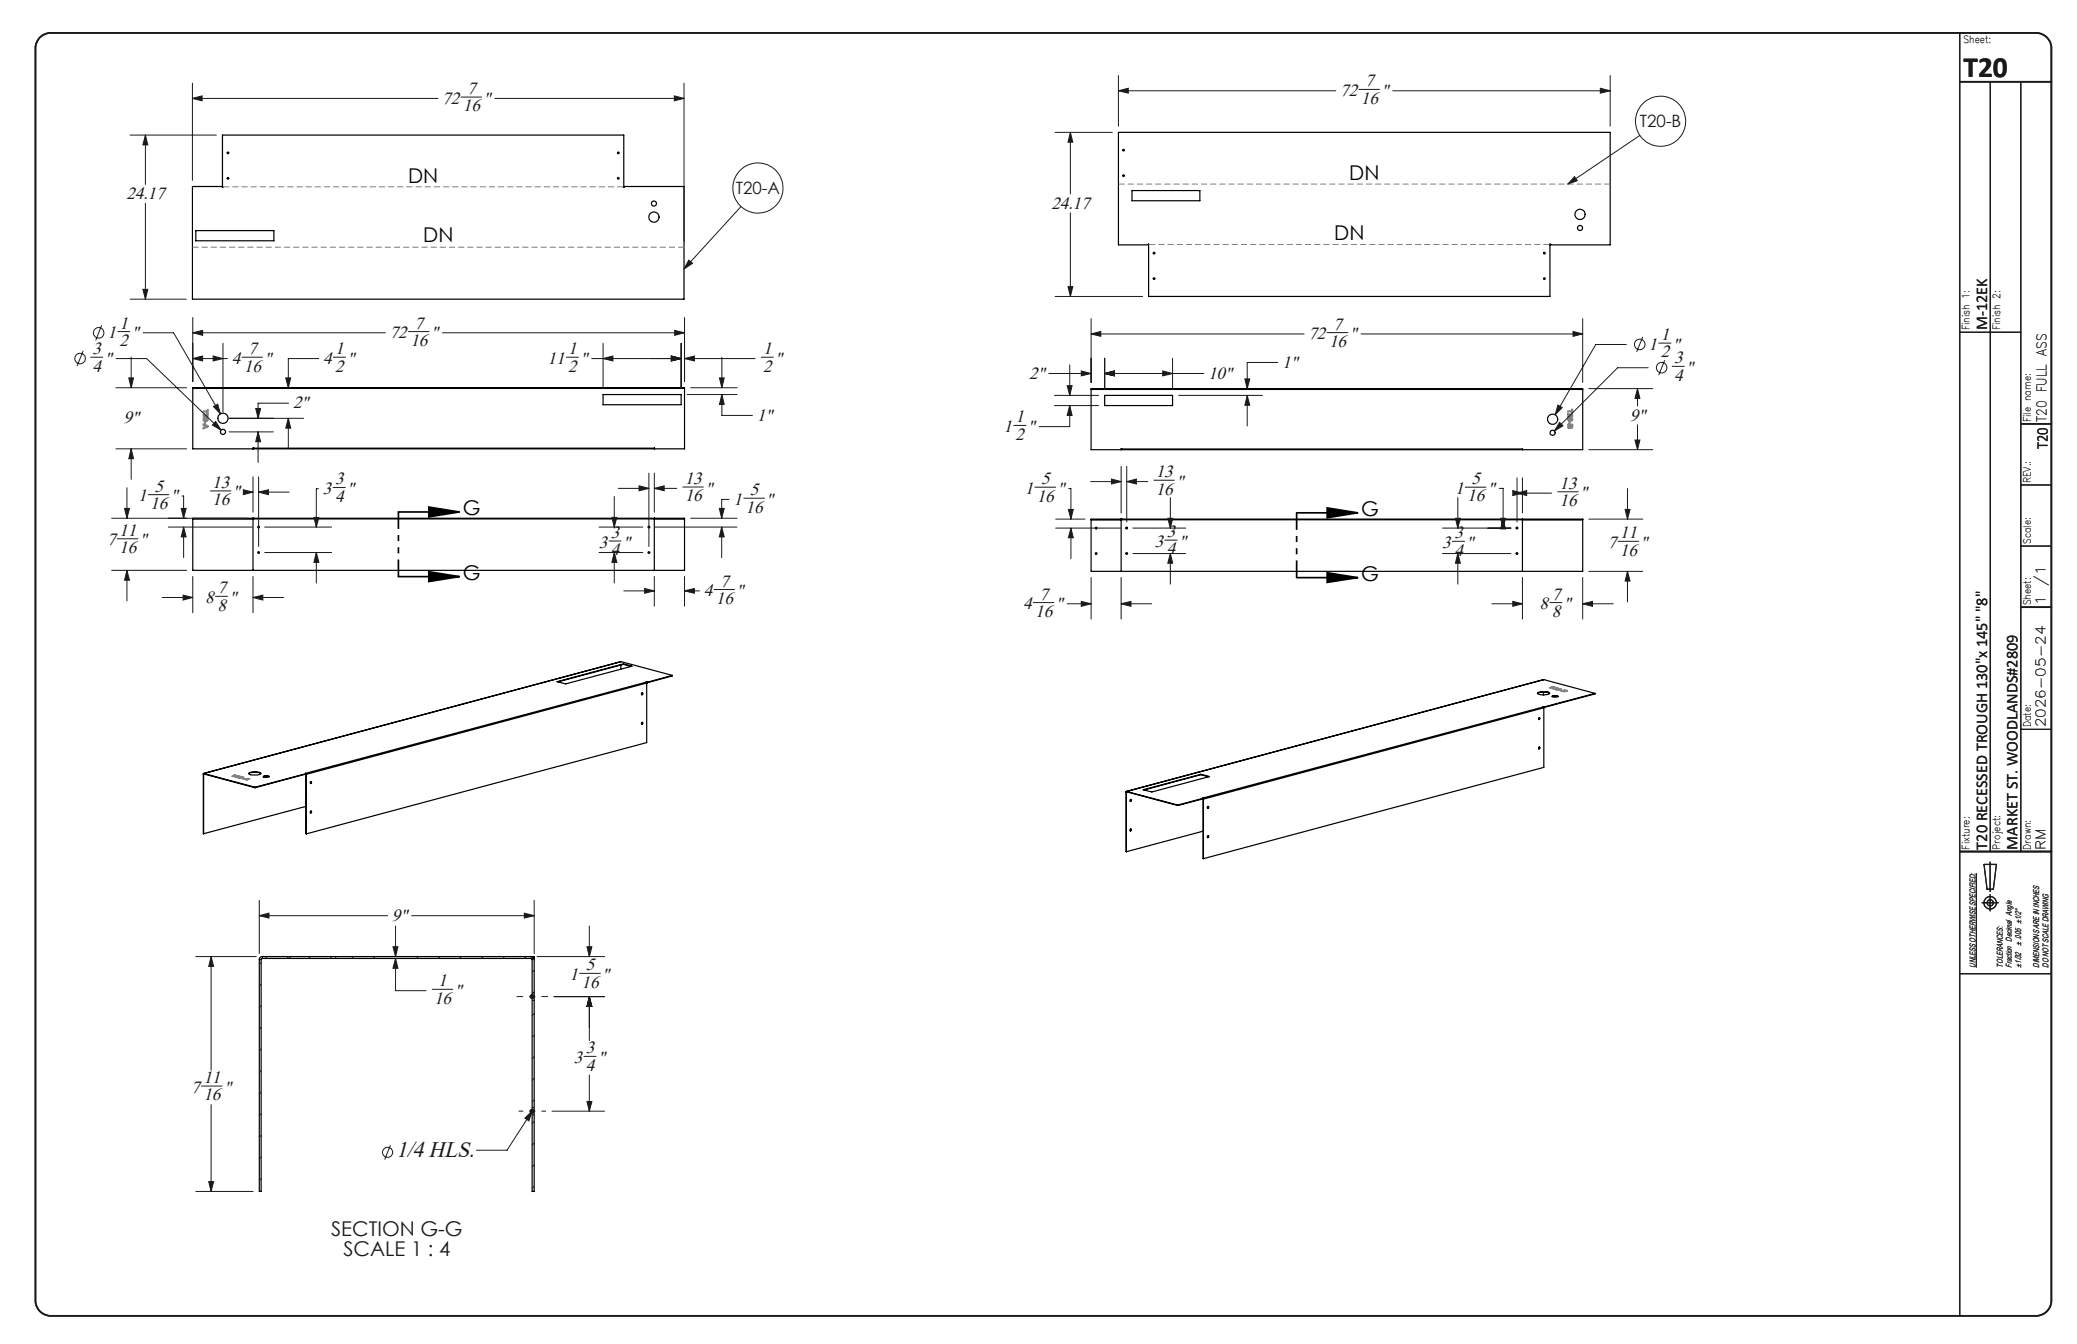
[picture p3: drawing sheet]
<svg xmlns="http://www.w3.org/2000/svg" width="432mm" height="279mm" viewBox="0 0 432 279" stroke-linecap="round" stroke-linejoin="round" font-family="sans-serif">
<g fill="none" stroke="#191924" stroke-width=".21">
<path d="M40 17.3v20.2M140.2 19.9l2 .6-2 .5zM142.2 17.3v32.8M232.5 18.9l2.1-.6v1.1zM232.5 15.7v10.5M232.5 18.9h45.2M282.5 18.6h4.3M289.6 18.9h45.2M332.7 18.3l2.1 .6-2.1 .5zM334.8 15.7v10.5M27.1 28.1h17.9M30.2 28.1l.5 2h-1z"/>
<path d="M30.2 28.1v10.2M40 20.5l2-.6v1.1zM40 20.5h51.1M95.8 20.2h4.3M102.9 20.5h39.3M219.4 27.5h11.8M222.5 27.5l.5 2.1h-1zM222.5 27.5v12.8M327.3 36.7l.6 .9-2 .7zM340.9 28.2l-15 10.1M30.2 42.3v19.9M143.2 54.1l.8 .7-1.8 1.1z"/>
<path d="M154.1 42.9l-11.9 13M222 59.6h1l-.5 2zM222.5 44.2v17.4M17.3 73l-1.3 3.1M18.8 74.3h2.6M21.1 67.6l-1.2 3.2M24.1 74.5h6.4l15.5 14.9M24.5 68.9h2.5M26.8 78.6h1l-.5 2zM27.1 62.2h11.6M27.3 74.3v6.3M29.7 60.1h1l-.5 2.1z"/>
<path d="M29.7 69.2h6.4l9.7 16.8M40.1 69.2l2-.5v1zM40.1 74.5l2-.5v1zM40.1 66v13.3M40.1 69.2h40M40.1 74.5h7.2M44.3 74l2.1 .5-2.1 .5zM46.4 71.4v14.3M50.3 74.3h4.3M59.4 78.6h1l-.5 2zM66.3 74.5h-6.4v6.1M69.3 74.3h2.5"/>
<path d="M84.9 68.9h4.3M92 69.2h50.3M117.8 74.3h2.5M123 74.5h18.6M125.4 74.5l2-.5v1zM125.4 71.4v9.4M139.6 74l2 .5-2 .5zM140.3 68.7l2 .5-2 .5zM141.6 71.4v9.4M142.3 74.5l2.1-.5v1zM142.3 66v13.3M142.3 74.5h14.7"/>
<path d="M149.6 78.6h1l-.5 2zM150.1 74.3v6.3M158.3 74.3h2.5M218.1 77.6h8.7M219.4 61.6h18.1M222.4 75.8v6.4M224.8 77.1l2 .5-2 .5zM226.8 69.4l2-.5v1zM226.8 66.3v13.2M226.8 69.4h44.3M229.7 77.6l2-.5v1zM229.7 74.5v6.4"/>
<path d="M229.7 77.6h20.6M241.7 77.1l2.1 .5-2.1 .5zM243.8 74.5v6.4M258.8 78.8h1l-.5 2zM265.6 75.4h-6.3v5.4M275.9 69.1h4.3M283 69.4h46M327 68.9l2 .5-2 .5zM329 66.3v13.2M338.1 71.6h-6.3l-8.5 14.6M341.5 70l-1.2 3.2M342.7 76.4h-6.4l-13.2 13.2"/>
<path d="M344.8 71.3h2.6M346.1 74.9l-1.3 3.1M347.6 76.2h2.6M24.1 80.6h14.7M24.1 93.3h14.7M27.3 93.3l.5 2.1h-1zM27.3 93.3v6.4M44.4 84.5l.9-.5 .5 2zM44.8 87.6l1.2 1.8-1.8-1zM47.6 87h15.5M47.6 89.8h9.2M52.6 99.1v7.4"/>
<path d="M53.2 84.9h1l-.5 2.1zM53.7 89.8l.5 2h-1zM53.7 89.8v6.3M53.8 99.1v14.5M59.9 87l.5 2h-1zM59.9 87v6.3M60 83.8h-6.3v3.2M134.9 98.4v15.2M136 98.4v8.1M142.9 82h10.3M143.6 80.6h9.6M150.1 82l.5 2.1h-1z"/>
<path d="M150.1 82v4.4h6.3M210.7 88.4h2.6M219.2 84.3h9.2M219.2 82.2h9.2M221.9 80.2h1l-.5 2zM222.4 84.3l.5 2.1h-1zM222.4 84.3v4.4h-6.4M231.1 99.6l2 .5-2 .5zM233.1 96.9v9.7M234.2 96.9v11.6M239.9 99.8h4.3M245 82.2h17.5"/>
<path d="M259.3 82.2l.5 2h-1zM259.3 82.2v6.3M315.4 99.3v9.2M316.5 99.3v7.3M323.9 84.2l.9 .5-1.5 1.5zM324.2 87.8l.7 .7-1.8 1.1zM330.3 80.8h13.3M330.3 93.5h13.3M339.9 91.5h1l-.5 2zM340.4 80.8l.5 2h-1zM340.4 80.8v3.6M340.4 88.3v5.2"/>
<path d="M23.2 107.7h28.1M23.2 118.6h15.6M24.4 112h4.3M25.9 105.7h1l-.5 2zM26.4 118.6l.5 2h-1zM26.4 101.4v6.3M26.4 118.6v6.3M30.8 102.8h4.3M35 109.6h17.5M37.7 105.7h1l-.5 2zM37.9 103.1h.3v4.6M38.2 109.6l.5 2h-1z"/>
<path d="M38.2 109.6v6.3M40.1 119.8v7.6M43.7 102.1h4.3M50.6 101.8l2 .5-2 .5zM50.8 102.3h1.8M52.6 119.8v7.6M53.8 102.3l2-.5v1zM53.8 102.3h6.3M55 109.6h13.9M55 114.9h13.9M65.3 107.6h1l-.5 2zM65.8 114.9l.5 2h-1z"/>
<path d="M65.8 114.9v6.3M66.2 101.6h-.4v8M69.3 101.4h2.5M124.5 109.6h9.1M124.5 114.9h9.1M126.6 112.5h2.5M127.2 107.6h1l-.5 2zM127.7 114.9l.5 2h-1zM127.7 103.2v6.4M127.7 114.9v6.3M128.6 101.5h6.3M132.9 101l2 .5-2 .5z"/>
<path d="M136 101.5l2.1-.5v1zM136 119.8v6.2M136 101.5h4.7M136.2 109.6h17M142 101.2h4.2M142.3 119.8v6.2M143.6 107.7h9.6M149.5 105.7h1.1l-.6 2zM150 109.6l.6 2h-1.1zM150 109.6v6.3M151.6 103.8h-1.6v3.9M154.6 103.6h4.3"/>
<path d="M215.2 101.3h4.3M219.5 109.8h13.5M219.5 107.9h6.1M222.1 105.9h1l-.5 2zM222.2 101.6h.4v6.3M222.6 109.8l.5 2h-1zM222.6 109.8v6.3M226.7 100.1h6.4M234.2 100.1l2.1-.5v1zM234.2 100.1h4.4M235.5 109.8h11M235.5 115.1h11"/>
<path d="M242.2 112.3h2.5M242.8 107.7h1l-.5 2.1zM243.3 115.1l.5 2h-1zM243.3 103.4v6.4M243.3 115.1v6.3M299.9 109.8h14.2M299.9 115.1h14.2M301.9 112.5h2.6M302.6 107.7h1l-.5 2.1zM303.1 115.1l.5 2h-1zM303.1 103.4v6.4M303.1 115.1v6.3"/>
<path d="M304.6 101.3h4.3M311.7 101.5h.8v8.3M312 107.7h1l-.5 2.1zM312.5 107.9l.5 2.1h-1zM314.5 102l2 .5-2 .5zM315.4 102.5l2-.5v1zM315.4 102.5h7.2M323.8 102.2h4.3M330.3 107.9h11.2M330.3 118.8h11.2M336.4 112.5h4.2M337.9 105.9h1l-.6 2z"/>
<path d="M338.3 118.8l.6 2h-1zM338.3 101.6v6.3M338.3 118.8v6.3M33.7 124.2h6.4M38.1 123.7l2 .5-2 .5zM44.8 124h2.5M52.6 124.2l2-.5v1zM52.6 124.2h6.3M129.7 122.8h6.3M134 122.3l2 .5-2 .5zM142.3 122.8l2.1-.5v1zM142.3 122.8h3.1"/>
<path d="M148.4 122.6h4.3M214.8 125.3h4.3M221.9 125.5h4.9M224.8 125l2 .5-2 .5zM226.8 120.1v8.6M233.1 125.5l2-.5v1zM233.1 125.5h6.3M233.1 120.1v8.6M310.2 125.5h6.3M314.5 125l2 .5-2 .5zM316.5 120.1v8.6M322.2 125.3h2.5"/>
<path d="M329 125.5l2.1-.5v1zM329 120.1v8.6M329 125.5h6.4M40.7 198.9h12.6M43.9 198.9l.5 2h-1zM43.9 198.9v23.6M53.9 190.4l2-.6v1.1zM53.9 187.2v11M53.9 190.4h26.7M55.5 198.9l-.4 .3M60 198.9l-.4 .3M64.5 198.9l-.4 .3"/>
<path d="M69 198.9l-.4 .3M73.5 198.9l-.4 .3M78 198.9l-.4 .3M81.7 196.8h1l-.5 2.1zM82.2 199.2l.5 2.1h-1zM82.2 199.2v6.8h6.4M82.2 192.5v6.4M85.6 190.4h25.5M87 198.9l-.4 .3M91.4 198.9l-.3 .3M95.9 198.9l-.4 .3M100.4 198.9l-.4 .3"/>
<path d="M104.9 198.9l-.4 .3M109 189.8l2.1 .6-2.1 .5zM109.4 198.9l-.4 .3M111.1 187.2v11M111.7 198.9h14M122 196.8h1l-.5 2.1zM122.5 192.5v6.4M410.9 181.5v19.6M54.3 200.1l-.4 .4M54.3 204.6l-.4 .4M54.3 209.1l-.4 .4M54.3 213.6l-.4 .4"/>
<path d="M54.3 218.1l-.4 .4M89.9 205.7h4.2M111.1 201.7l-.5 .4M111.1 206.2l-.5 .4M111.1 210.7l-.5 .4M111.1 215.2l-.5 .4M111.1 219.7l-.5 .4M115.2 207.2h10.5M120.5 202.4h4.3M121.4 219.6h2.5M122.5 207.2l.5 2h-1zM122.5 207.2v9.1"/>
<path d="M41.9 225.8h4.3M43.9 229.6v18.1M54.3 222.6l-.4 .4M54.3 227l-.4 .4M54.3 231.5l-.4 .4M54.3 236l-.4 .4M81.2 238.1l-1.2 3M109.1 232.4l1.5-1.4-.6 2zM110.6 231l-5.2 8.1h-6.3M111.1 224.2l-.5 .4M111.1 228.7l-.5 .4M111.1 233.2l-.5 .3"/>
<path d="M111.1 237.6l-.5 .5M114.8 231h10.9M122 229h1l-.5 2zM122.5 223.4v7.6M40.7 247.7h11.9M43.4 245.6h1l-.5 2.1zM54.3 240.5l-.4 .4M54.3 245l-.4 .4M111.1 242.1l-.5 .4M111.1 246.6l-.5 .4"/>
<circle cx="157.6" cy="39.1" r="5.2"/>
<circle cx="345.2" cy="25.2" r="5.2"/>
<circle cx="16.7" cy="74.5" r="1.09"/>
<circle cx="20.5" cy="69.2" r="1.1"/>
<circle cx="340.9" cy="71.6" r="1.09"/>
<circle cx="345.4" cy="76.4" r="1.09"/>
<circle cx="80.6" cy="239.6" r="1.05"/>
</g>
<g fill="none" stroke="#191924" stroke-width=".25">
<path d="M407.4 6.8v266.7M413.8 17v160M420.1 17v160M407.4 69.1h12.7M420.1 113.5h6.4M420.1 100.8h6.4M420.1 151.6h6.4M407.4 177h19.1M412.5 179.7h2.5l-.6 5.2h-1.3zM413.7 179.2v6.1M412.1 187.7h3.3M413.7 186v3.4"/>
<path d="M407.4 202.4h19.1"/>
<circle cx="413.7" cy="187.7" r=".66"/>
<circle cx="413.8" cy="187.7" r="1.29"/>
</g>
<path d="M8.2 7.9a3.3 3.3 0 0 1 2.3-1.1h412.8a3.2 3.2 0 0 1 3.2 3.2v260.4a3.2 3.2 0 0 1-3.2 3.1h-412.8a3.2 3.2 0 0 1-3.1-3.1v-260.4a3.2 3.2 0 0 1 .8-2.1zM407.4 17h19.1M420.1 88.1h6.4M420.1 126.2h6.4M407.4 177h19.1" fill="none" stroke="#191924" stroke-width=".35"/>
<g fill="none" stroke="#000" stroke-width=".25">
<path d="M46.2 38.9h.1M46.2 38.8h-6.2v23.4h102.2v-23.4h-12.5v.1v-10.8h-83.5v10.8M235.3 39.6h14.1v2.1h-14.1zM40.7 47.9h16.2v2.2h-16.2zM322.2 50.8h.1M322.2 50.8v10.8h-83.4v-10.8v.1h-6.3v-23.4h102.3v23.4h-12.6M40.1 80.8v-.2h102.2v.2M40.1 80.8v12.5h102.2v-12.5M40.1 80.8h102.2M52.6 93.2h.1M52.6 93.2v.1zM52.6 93.2h83.5v.1"/>
<path d="M125.4 82h16.2v2.1h-16.2zM136 93.2v.1M226.8 81v-.2h102.2v.2M226.8 81h102.2M226.8 81v12.5h102.2v-12.5M229.7 82.2h14.1v2.1h-14.1zM233.1 93.3h.1M233.1 93.3v.2zM233.1 93.3h83.4M316.5 93.3v.2zM40.1 107.8v.1M40.1 107.8h102.2"/>
<path d="M40.1 107.9v10.7h102.2v-10.7M40.1 107.8h12.5M40.1 107.9h102.2M52.6 107.7v10.9M52.6 107.8h.1M52.6 107.7h.1M52.6 107.7v.1M136 107.7v10.9M136 107.8h6.3M136.1 107.7v.1M142.3 107.8v.1M226.8 107.9h102.2v10.9h-102.2z"/>
<path d="M233.1 107.9v.2M233.1 108h.1M233.1 107.9h.1M233.1 108l-6.3 .1h102.2l-12.5-.1M233.1 107.9v10.9M316.5 108.1v-.2v10.9M129.1 137.5h.1M129.1 138.3v.8M129.1 137.5l-86.8 23.3M129.1 137.5l10.7 2.9M129.6 138v.1M129.6 138.1l-13.6 3.6"/>
<path d="M129.6 138.1l1.6 .4M115.8 141.7l13.8-3.7 1.8 .5-13.8 3.7zM133.5 144l.1 .2-.2 .2M133.5 150.1l.1 .3-.2 .2M134.3 141.8h.1M134.3 141.8l.1 .2-70.7 19M134.3 141.8l.2 .1M134.3 141.8l-70.8 19M134.4 141.9l.1 .1M134.5 141.9l-.1 12.5-70.7 19M139.8 140.4l-5.3 1.5M139.8 140.4l-5.3 1.6"/>
<path d="M319.7 144.2a2.62 2.62 0 0 1 2.5 0M319.7 144a3.2 3.2 0 0 1 2.5 .1 2.35 2.35 0 0 1-2.6 0zM320 149.2l.1 .2-.2 .2M320 155.3l.1 .2-.2 .2M320.9 147l.1 .1M320.9 147h.1M320.9 147l-70.9 18.9M320.9 141.3h.1M320.9 143.9v.6M321 141.3l-86.8 23.2M321 141.3l10.6 2.8M321 147.1l-70.8 19"/>
<path d="M321 147.1v12.4l-70.8 19M321 147.1h.1M321 147v.1M322.7 144.7l.2-.1 1 .1a1.08 1.08 0 0 1-1.2 0zM322.7 144.8l.6-.1 .6 .1M331.6 144.1l-10.6 2.9M331.6 144.1l-10.6 3M42.3 160.9v.1M42.3 160.9v12.4M42.3 161v12.3M42.4 160.8l-.1 .1M42.4 160.9l-.1 .1"/>
<path d="M42.4 160.9l10.6 2.9M42.4 160.8v.1M42.4 160.8l10.6 2.9M51.7 160.7a2.59 2.59 0 0 1 2.5 .1 2.83 2.83 0 0 1-2.5 0zM51.7 160.8a2.92 2.92 0 0 1 2.5 0M53 163.7v.1M54.8 161.5l.3-.1 .9 .1M54.8 161.3h.7l.5 .1a1.08 1.08 0 0 1-1.3 0zM63.5 160.8h.1M63.6 160.9v.1M63.6 161l.1 12.4M63.6 161h.1"/>
<path d="M63.6 167.6l-21.3 5.7M63.6 160.9l.1 .1M63.6 160.8l-10.6 2.9M63.6 160.8v.1M63.6 160.9l-10.6 2.9M63.7 161v12.4M64.7 162.5l-.1 .4M64.7 168.6l-.1 .4M234.1 164.6l.1 .1M234.1 164.6l.1 12.5M234.2 164.7v12.4M234.2 164.5l-.1 .1"/>
<path d="M234.2 164.6v.1M234.2 164.5l10.7 2.9M234.2 164.6l10.7 2.9M234.2 164.5v.1M234.3 164.6l-.1 .1M235.1 166.2l-.1 .4M235.1 172.3l-.1 .4M237.7 164.2l12-3.2 1.8 .4-12 3.2zM244.9 167.4v.1M249.7 161h.1M249.7 161l-11.8 3.2M249.7 161l1.5 .5"/>
<path d="M250 165.9h.1M250 165.9h.2M250.1 166.1h.1M250.1 166.1l.1 12.4M250.1 172.8l-15.9 4.3M250.2 166v.1M250.2 165.9l-5.3 1.5M250.2 165.9l-5.3 1.6M250.2 166.1v12.4M251.2 167.6l-.1 .4M251.2 173.7l-.1 .4M110.4 198.9a.66 .66 0 0 1 .7 .6v48.2h-.5v-48.3l-.1-.2-56.1 .1-.1 48.4h-.4v-48.2a.6 .6 0 0 1 .6-.6h56.6l-.1 .3"/>
<circle cx="47.4" cy="31.8" r=".16"/>
<circle cx="47.4" cy="37.1" r=".16"/>
<circle cx="128.5" cy="37.1" r=".16"/>
<circle cx="128.5" cy="31.8" r=".16"/>
<circle cx="233.6" cy="36.5" r=".18"/>
<circle cx="233.6" cy="31.2" r=".18"/>
<circle cx="136" cy="45.1" r="1.06"/>
<circle cx="136" cy="42.3" r=".53"/>
<circle cx="239.9" cy="52.6" r=".19"/>
<circle cx="239.9" cy="57.9" r=".19"/>
<circle cx="321.1" cy="57.9" r=".19"/>
<circle cx="321.1" cy="52.6" r=".19"/>
<circle cx="328.5" cy="44.6" r="1.05"/>
<circle cx="328.5" cy="47.4" r=".52"/>
<circle cx="46.4" cy="89.8" r=".52"/>
<circle cx="46.4" cy="87" r="1.06"/>
<circle cx="322.8" cy="87.1" r="1.06"/>
<circle cx="322.8" cy="90" r=".53"/>
<circle cx="53.8" cy="109.6" r=".18"/>
<circle cx="53.8" cy="114.9" r=".18"/>
<circle cx="134.9" cy="109.6" r=".18"/>
<circle cx="134.9" cy="114.9" r=".18"/>
<circle cx="227.9" cy="115.1" r=".19"/>
<circle cx="227.9" cy="109.8" r=".19"/>
<circle cx="234.2" cy="115.1" r=".17"/>
<circle cx="234.2" cy="109.8" r=".17"/>
<circle cx="315.4" cy="109.8" r=".17"/>
<circle cx="315.4" cy="115.1" r=".17"/>
<circle cx="133.5" cy="144.3" r=".18"/>
<circle cx="133.5" cy="150.4" r=".18"/>
<circle cx="320" cy="149.4" r=".18"/>
<circle cx="320" cy="155.5" r=".18"/>
<circle cx="64.6" cy="162.7" r=".18"/>
<circle cx="64.6" cy="168.8" r=".18"/>
<circle cx="235.1" cy="172.5" r=".18"/>
<circle cx="235.1" cy="166.4" r=".19"/>
<circle cx="251.2" cy="173.9" r=".18"/>
<circle cx="251.2" cy="167.8" r=".18"/>
</g>
<path d="M53.9 199.5h.4M54.6 199.2v-.4M60.3 199.2v-.4M69.8 199.2v-.4M110.4 198.8v.4M110.4 199.2h.6M110.7 208h.4M111.1 206.4h-.4M110.7 231.8h.4M111.1 230.2h-.4" fill="none" stroke="#000" stroke-width=".21" stroke-dasharray="1.3 .6" stroke-linecap="butt"/>
<path d="M82.8 106.4h12.7M82.8 119.9h12.7M89.1 105.4l6.4 1-6.4 1.1zM89.1 118.9l6.4 1-6.4 1zM269.6 106.6h12.7M275.9 105.6l6.4 1-6.4 1zM275.9 119.1l6.4 1-6.4 1zM269.6 120.1h12.7" fill="none" stroke="#000" stroke-width=".35"/>
<path d="M110.1 207.2h1.1M110.3 206.8l.7 .7M110.6 206.7v1M111 206.8l-.7 .7M110.1 231h1.1M110.3 230.6l.7 .8M110.6 230.5v1M111 230.6l-.7 .8" fill="none" stroke="#191924" stroke-width=".5"/>
<g fill="none" stroke="#808080" stroke-width=".25">
<path d="M42.2 88.2l.9 .2a.19 .19 0 0 1 .2 .2 .19 .19 0 0 1-.2 .2l-.8 .3-.1-.2 .3-.1v-.4zM42.3 85.5l.8-.1v-.2l.1-.1 .1 .8h-.2v-.2h-.8zM42.3 86.1l.4 .2a.2 .2 0 0 0 .2 .2 .2 .2 0 0 0 .2-.2l-.2-.1v-.1l.4 .2-.1 .3a.51 .51 0 0 1-.8-.3v.4l-.1 .1zM42.3 87l.8-.1 .2 .4-.3 .3h-.5l-.3-.3zM42.4 87.2l.4-.1a.2 .2 0 0 1 .2 0 .2 .2 0 0 1 0 .3 .2 .2 0 0 1-.3 0l-.2-.1zM42.5 87.7h.2v.4zM42.7 88.5l.3 .1-.3 .2zM326 85.4h.7v-.3h.2l.1 .7-.2 .1-.1-.3h-.7zM326 86h.1l.4 .4a.17 .17 0 0 0 .2 .1 .17 .17 0 0 0 .1-.2 .17 .17 0 0 0-.2-.1 .23 .23 0 0 1 .3-.1 .23 .23 0 0 1 0 .4 .44 .44 0 0 1-.5 .2 .44 .44 0 0 1-.3-.4l-.1 .4zM326 87l.7-.1 .3 .3-.3 .3-.5 .1-.3-.3zM326 88.2h.9v.7l-.2 .1-.2-.1-.2 .1h-.2l-.2-.2zM326.1 88.4h.3l-.1 .4h-.2z"/>
<path d="M326.1 87.1h.3a.21 .21 0 0 1 .3 0 .21 .21 0 0 1 0 .3 .21 .21 0 0 1-.3-.1h-.3zM326.2 87.7h.2l-.1 .4zM326.5 88.4h.2v.4l-.2-.1zM322.1 143l.7-.2-.2-.1 .8 .2zM322.7 143.1h1l-.5-.1 .2-.1 .5 .2-.9 .1 .3 .1zM323.5 143.3l.5-.1h.6l-.5 .2h-.5zM323.7 143.3l.7-.1zM324.3 143.4l.4 .1zM324.5 143.6l.7-.2 .7 .2-.6 .2zM324.8 143.7h.5zM325.2 143.5l.4 .1zM48.2 161.4l.7-.2-.2-.1 .8 .2z"/>
<path d="M48.8 161.5h1l-.5-.1 .1-.1 .6 .1-.9 .1 .3 .2zM49.6 161.7l1-.2a.16 .16 0 0 1 0 .3 .16 .16 0 0 1-.3 0h-.5zM49.8 161.7l.7-.1zM50.4 161.8l.4 .1zM50.6 162l1.2-.1-.4 .3zM51.2 162l.4-.1z"/>
</g>
<path d="M82.8 106.4v13.5M269.6 106.6v13.5" fill="none" stroke="#000" stroke-width=".35" stroke-dasharray="6.3 1.3 1.3 1.3 1.3 1.3" stroke-dashoffset="2.8" stroke-linecap="butt"/>
<path d="M107.4 207.2h6.5" fill="none" stroke="#191924" stroke-width=".21" stroke-dasharray="15.2 1.3 1.3 1.3" stroke-dashoffset="13.9" stroke-linecap="butt"/>
<path d="M107.8 231h5.7" fill="none" stroke="#191924" stroke-width=".21" stroke-dasharray="15.2 1.3 1.3 1.3" stroke-dashoffset="14.3" stroke-linecap="butt"/>
<path d="M232.5 38.3h102.3M142.2 51.4h-102.2" fill="none" stroke="#808080" stroke-width=".21" stroke-dasharray="1.3 .6" stroke-linecap="butt"/>
<path d="M46.3 38.8h83.4M322.2 50.8h-83.4" fill="none" stroke="#808080" stroke-width=".21" stroke-dasharray="1.3 .6" stroke-dashoffset="-.1" stroke-linecap="butt"/>
<path d="M89.1 105.4l6.4 1-6.4 1.1zM89.1 118.9l6.4 1-6.4 1zM275.9 105.6l6.4 1-6.4 1zM275.9 119.1l6.4 1-6.4 1z" fill="#000"/>
<g fill="#191924">
<path d="M109.1 232.4l1.5-1.4-.6 2z"/>
<path d="M140.2 19.9l2 .6-2 .5zM40 20.5l2-.6v1.1zM29.7 60.1h1l-.5 2.1zM30.2 28.1l.5 2h-1zM222 59.6h1l-.5 2zM222.5 27.5l.5 2.1h-1zM332.7 18.3l2.1 .6-2.1 .5zM232.5 18.9l2.1-.6v1.1z"/>
<path d="M143.2 54.1l.8 .7-1.8 1.1zM327.3 36.7l.6 .9-2 .7z"/>
<path d="M26.8 78.6h1l-.5 2zM27.3 93.3l.5 2.1h-1zM140.3 68.7l2 .5-2 .5zM40.1 69.2l2-.5v1zM44.4 84.5l1.4 1.5-.5-2zM44.8 87.6l-.6 .8 1.8 1zM59.9 87l.5 2h-1zM59.4 78.6h1l-.5 2zM53.2 84.9h1l-.5 2.1zM53.7 89.8l.5 2h-1zM44.3 74l2.1 .5-2.1 .5zM40.1 74.5l2-.5v1zM139.6 74l2 .5-2 .5zM125.4 74.5l2-.5v1zM139.6 74l2 .5-2 .5zM142.3 74.5l2.1-.5v1zM150.1 82l.5 2.1h-1zM149.6 78.6h1l-.5 2zM122.5 207.2l.5 2h-1zM122 229h1l-.5 2zM122.5 207.2l.5 2h-1zM122 196.8h1l-.5 2.1zM327 68.9l2 .5-2 .5zM226.8 69.4l2-.5v1zM340.4 80.8l.5 2h-1zM339.9 91.5h1l-.5 2zM323.9 84.2l-.6 2 1.5-1.5zM324.2 87.8l-1.1 1.8 1.8-1.1zM229.7 77.6l2-.5v1zM241.7 77.1l2.1 .5-2.1 .5zM229.7 77.6l2-.5v1zM224.8 77.1l2 .5-2 .5zM222.4 84.3l.5 2.1h-1zM221.9 80.2h1l-.5 2zM259.3 82.2l.5 2h-1zM258.8 78.8h1l-.5 2z"/>
<path d="M37.7 105.7h1l-.5 2zM38.2 109.6l.5 2h-1zM65.3 107.6h1l-.5 2zM65.8 114.9l.5 2h-1zM53.8 102.3l2-.5v1zM50.6 101.8l2 .5-2 .5zM52.6 124.2l2-.5v1zM38.1 123.7l2 .5-2 .5zM134 122.3l2 .5-2 .5zM142.3 122.8l2.1-.5v1zM132.9 101l2 .5-2 .5zM136 101.5l2.1-.5v1zM127.2 107.6h1l-.5 2zM127.7 114.9l.5 2h-1zM150 109.6l.6 2h-1.1zM149.5 105.7h1.1l-.6 2zM25.9 105.7h1l-.5 2zM26.4 118.6l.5 2h-1zM109 189.8l2.1 .6-2.1 .5zM53.9 190.4l2-.6v1.1zM43.9 198.9l.5 2h-1zM43.4 245.6h1l-.5 2.1zM81.7 196.8h1l-.5 2.1zM82.2 199.2l.5 2.1h-1zM329 125.5l2.1-.5v1zM314.5 125l2 .5-2 .5zM233.1 125.5l2-.5v1zM224.8 125l2 .5-2 .5zM242.8 107.7h1l-.5 2.1zM243.3 115.1l.5 2h-1zM234.2 100.1l2.1-.5v1zM231.1 99.6l2 .5-2 .5zM222.6 109.8l.5 2h-1zM222.1 105.9h1l-.5 2zM302.6 107.7h1l-.5 2.1zM303.1 115.1l.5 2h-1zM315.4 102.5l2-.5v1zM314.5 102l2 .5-2 .5zM312 107.7h1l-.5 2.1zM312.5 107.9l.5 2.1h-1zM337.9 105.9h1l-.6 2zM338.3 118.8l.6 2h-1z"/>
</g>
<text font-size="6.1" fill="#191924" x="408.2" y="16.1">T20</text>
<text font-size="4.7" fill="#191924" x="82.3" y="240.6">1/4 HLS.</text>
<g font-size="4.2">
<text x="84.8" y="38">DN</text>
<text x="280.5" y="37.4">DN</text>
<text x="88" y="50.4">DN</text>
<text x="277.4" y="49.8">DN</text>
<text x="96.3" y="107.2">G</text>
<text x="283" y="107.3">G</text>
<text x="96.3" y="120.6">G</text>
<text x="283" y="120.8">G</text>
</g>
<g font-size="4.2" fill="#191924">
<text x="68.9" y="257">SECTION G-G</text>
<text x="71.4" y="261.2">SCALE 1 : 4</text>
</g>
<g font-size="3.7" fill="#191924">
<text x="283.8" y="18">7</text>
<text x="91.9" y="21.6">72</text>
<text x="96.2" y="23.2">16</text>
<text x="97.1" y="19.6">7</text>
<text x="100.5" y="21.6">&quot;</text>
<text x="278.6" y="20">72</text>
<text x="282.9" y="21.6">16</text>
<text x="287.2" y="20">&quot;</text>
<text x="26.3" y="41.4">24.17</text>
<text x="218.6" y="43.4">24.17</text>
<text x="22.3" y="70.3">1</text>
<text x="24.9" y="71.9">2</text>
<text x="24.9" y="68.3">1</text>
<text x="27.4" y="70.3">&quot;</text>
<text x="81" y="70.3">72</text>
<text x="85.3" y="71.9">16</text>
<text x="86.2" y="68.3">7</text>
<text x="89.6" y="70.3">&quot;</text>
<text x="272" y="70.5">72</text>
<text x="277.2" y="68.5">7</text>
<text x="280.6" y="70.5">&quot;</text>
<text x="345.2" y="70.7">1</text>
<text x="19.2" y="77.2">4</text>
<text x="19.2" y="73.6">3</text>
<text x="21.8" y="75.6">&quot;</text>
<text x="48.2" y="75.6">4</text>
<text x="50.7" y="77.2">16</text>
<text x="51.6" y="73.6">7</text>
<text x="55" y="75.6">&quot;</text>
<text x="67.2" y="75.6">4</text>
<text x="69.7" y="77.2">2</text>
<text x="69.7" y="73.6">1</text>
<text x="72.2" y="75.6">&quot;</text>
<text x="113.9" y="75.6">11</text>
<text x="118.1" y="73.6">1</text>
<text x="118.1" y="77.2">2</text>
<text x="120.7" y="75.6">&quot;</text>
<text x="158.6" y="73.6">1</text>
<text x="158.6" y="77.2">2</text>
<text x="161.2" y="75.6">&quot;</text>
<text x="266.6" y="76.5">1&quot;</text>
<text x="276.3" y="72.1">16</text>
<text x="342.7" y="72.7">1</text>
<text x="345.2" y="74.3">2</text>
<text x="347.8" y="72.7">&quot;</text>
<text x="348" y="75.5">3</text>
<text x="350.6" y="77.5">&quot;</text>
<text x="214" y="78.7">2&quot;</text>
<text x="251.2" y="78.7">10&quot;</text>
<text x="348" y="79.2">4</text>
<text x="25.7" y="87.9">9&quot;</text>
<text x="60.9" y="84.9">2&quot;</text>
<text x="157.3" y="87.4">1&quot;</text>
<text x="208.6" y="89.8">1</text>
<text x="211.2" y="87.8">1</text>
<text x="213.7" y="89.8">&quot;</text>
<text x="338.8" y="87.4">9&quot;</text>
<text x="211.2" y="91.4">2</text>
<text x="44.1" y="101.4">13</text>
<text x="69.7" y="100.7">3</text>
<text x="142.4" y="100.6">13</text>
<text x="216.4" y="100.7">5</text>
<text x="240.3" y="99.2">13</text>
<text x="244.6" y="101.2">&quot;</text>
<text x="305.9" y="100.6">5</text>
<text x="324.2" y="101.6">13</text>
<text x="28.7" y="104.2">1</text>
<text x="31.2" y="105.8">16</text>
<text x="32.1" y="102.2">5</text>
<text x="35.5" y="104.2">&quot;</text>
<text x="44.1" y="105">16</text>
<text x="48.4" y="103.4">&quot;</text>
<text x="67.1" y="102.7">3</text>
<text x="69.7" y="104.3">4</text>
<text x="72.2" y="102.7">&quot;</text>
<text x="142.4" y="104.2">16</text>
<text x="146.6" y="102.6">&quot;</text>
<text x="152.5" y="104.9">1</text>
<text x="155" y="106.5">16</text>
<text x="155.9" y="102.9">5</text>
<text x="159.3" y="104.9">&quot;</text>
<text x="213" y="102.7">1</text>
<text x="215.6" y="104.3">16</text>
<text x="219.8" y="102.7">&quot;</text>
<text x="240.3" y="102.8">16</text>
<text x="302.5" y="102.6">1</text>
<text x="305" y="104.3">16</text>
<text x="309.3" y="102.6">&quot;</text>
<text x="324.2" y="105.2">16</text>
<text x="328.5" y="103.6">&quot;</text>
<text x="22.3" y="113.4">7</text>
<text x="24.8" y="111.4">11</text>
<text x="29.1" y="113.4">&quot;</text>
<text x="124.5" y="113.8">3</text>
<text x="127" y="111.8">3</text>
<text x="129.5" y="113.8">&quot;</text>
<text x="240.1" y="113.7">3</text>
<text x="242.6" y="111.7">3</text>
<text x="245.1" y="113.7">&quot;</text>
<text x="299.8" y="113.9">3</text>
<text x="302.4" y="111.9">3</text>
<text x="304.9" y="113.9">&quot;</text>
<text x="334.2" y="113.9">7</text>
<text x="336.8" y="111.9">11</text>
<text x="341.1" y="113.9">&quot;</text>
<text x="24.8" y="115">16</text>
<text x="127" y="115.5">4</text>
<text x="242.6" y="115.3">4</text>
<text x="302.4" y="115.5">4</text>
<text x="336.8" y="115.5">16</text>
<text x="42.7" y="125.3">8</text>
<text x="45.2" y="123.3">7</text>
<text x="47.7" y="125.3">&quot;</text>
<text x="146.3" y="123.9">4</text>
<text x="148.8" y="125.5">16</text>
<text x="149.7" y="121.9">7</text>
<text x="153.1" y="123.9">&quot;</text>
<text x="216.1" y="124.6">7</text>
<text x="322.6" y="124.6">7</text>
<text x="45.2" y="126.9">8</text>
<text x="212.7" y="126.6">4</text>
<text x="215.2" y="128.2">16</text>
<text x="219.5" y="126.6">&quot;</text>
<text x="320.1" y="126.6">8</text>
<text x="322.6" y="128.2">8</text>
<text x="325.1" y="126.6">&quot;</text>
<text x="81.5" y="191.5">9&quot;</text>
<text x="118.4" y="203.7">1</text>
<text x="121.8" y="201.7">5</text>
<text x="125.2" y="203.7">&quot;</text>
<text x="90.2" y="208.7">16</text>
<text x="91.1" y="205">1</text>
<text x="94.5" y="207">&quot;</text>
<text x="120.9" y="205.3">16</text>
<text x="119.3" y="221">3</text>
<text x="121.8" y="219">3</text>
<text x="124.3" y="221">&quot;</text>
<text x="39.8" y="227.1">7</text>
<text x="42.3" y="225.2">11</text>
<text x="46.6" y="227.1">&quot;</text>
<text x="121.8" y="222.6">4</text>
<text x="42.3" y="228.8">16</text>
</g>
<g font-size="3.5" fill="#191924">
<text x="340.9" y="26.5">T20-B</text>
<text x="153" y="40.3">T20-A</text>
</g>
<g font-size="3.4" fill="#191924">
<text x="413.1" y="68.7" transform="rotate(-90 413.1 68.7)">M-12EK</text>
<text x="425.7" y="93.4" transform="rotate(-90 425.7 93.4)">T20</text>
<text x="413.1" y="176.6" transform="rotate(-90 413.1 176.6)">T20 RECESSED TROUGH 130&quot;x 145&quot; &quot;8&quot;</text>
<text x="419.4" y="176.6" transform="rotate(-90 419.4 176.6)">MARKET ST. WOODLANDS#2809</text>
</g>
<g font-size="2.8" fill="#191924">
<text x="425.5" y="87.7" transform="rotate(-90 425.5 87.7)">T20 FULL ASS</text>
<text x="425.2" y="125.8" transform="rotate(-90 425.2 125.8)">1</text>
<text x="425.2" y="121.7" transform="rotate(-90 425.2 121.7)">/1</text>
<text x="425.2" y="151.2" transform="rotate(-90 425.2 151.2)">2026-05-24</text>
<text x="425.2" y="176.6" transform="rotate(-90 425.2 176.6)">RM</text>
</g>
<g font-size="2.1" fill="#191924">
<text x="408.2" y="8.9">Sheet:</text>
<text x="409.5" y="68.7" transform="rotate(-90 409.5 68.7)">Finish 1:</text>
<text x="415.8" y="68.7" transform="rotate(-90 415.8 68.7)">Finish 2:</text>
<text x="422.2" y="87.7" transform="rotate(-90 422.2 87.7)">File name:</text>
<text x="422.2" y="100.4" transform="rotate(-90 422.2 100.4)">REV.:</text>
<text x="422.2" y="113.1" transform="rotate(-90 422.2 113.1)">Scale:</text>
<text x="422.2" y="125.8" transform="rotate(-90 422.2 125.8)">Sheet:</text>
<text x="422.2" y="151.2" transform="rotate(-90 422.2 151.2)">Date:</text>
<text x="409.5" y="176.6" transform="rotate(-90 409.5 176.6)">Fixture:</text>
<text x="415.8" y="176.6" transform="rotate(-90 415.8 176.6)">Project:</text>
<text x="422.2" y="176.6" transform="rotate(-90 422.2 176.6)">Drawn:</text>
</g>
<g font-size="1.7" fill="#191924">
<text x="420.2" y="196.6" transform="rotate(-90 420.2 196.6)">± .005 ±1/2°</text>
<text x="410.7" y="201.1" transform="rotate(-90 410.7 201.1)">UNLESS OTHERWISE SPECIFIED:</text>
<text x="416.4" y="201.1" transform="rotate(-90 416.4 201.1)">TOLERANCES:</text>
<text x="418.3" y="201.1" transform="rotate(-90 418.3 201.1)">Fraction Decimal Angle</text>
<text x="420.2" y="201.1" transform="rotate(-90 420.2 201.1)">±1/32</text>
<text x="424" y="201.1" transform="rotate(-90 424 201.1)">DIMENSIONS ARE IN INCHES</text>
<text x="425.9" y="201.1" transform="rotate(-90 425.9 201.1)">DO NOT SCALE DRAWING</text>
</g>
</svg>
